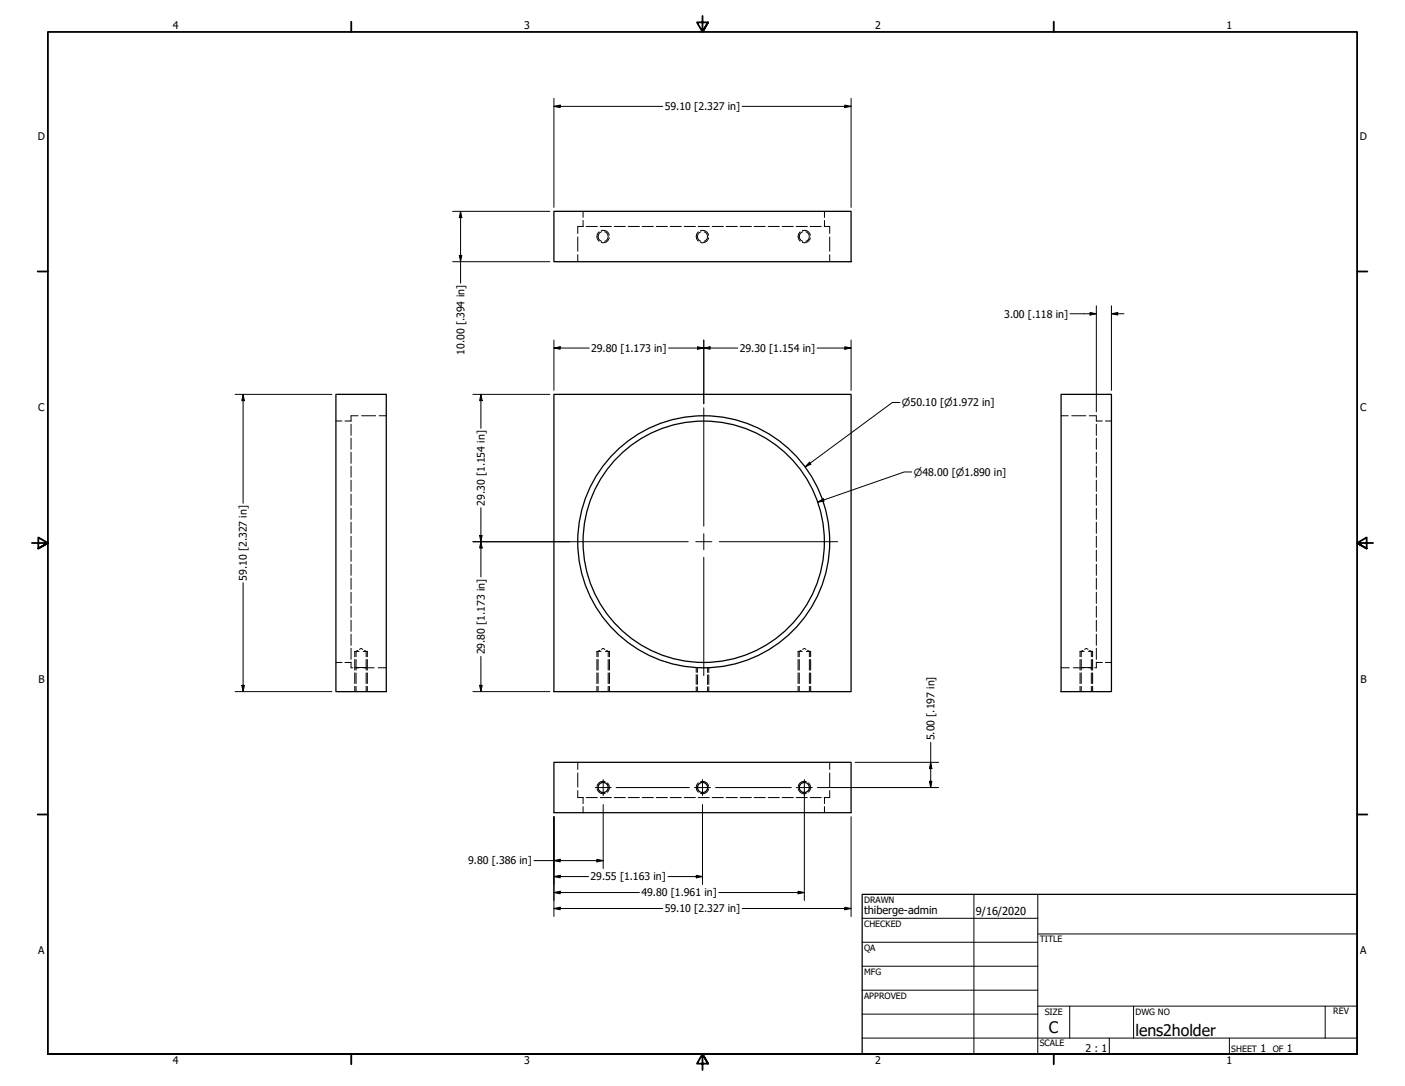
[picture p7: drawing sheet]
<svg xmlns="http://www.w3.org/2000/svg" width="559mm" height="432mm" viewBox="0 0 559 432" stroke-linecap="round" stroke-linejoin="round" font-family="sans-serif">
<!-- layer: Hidden (ANSI) -->
<g fill="none" stroke="#000" stroke-width=".4">
<path d="M229.8 94.2v5.7M231.9 84v2.4M231.9 87.6v2.4M232 90h-2.2v2.8M233.1 90h4.5M238.7 90h4.5M239.3 92.1a2.03 2.03 0 0 0-1.4 1.9 2.03 2.03 0 0 0 1.4 2M240.5 92.2a1.97 1.97 0 0 1 1.4 1.8 1.97 1.97 0 0 1-1.4 1.9M244.3 90h4.4M249.9 90h4.4M255.4 90h4.4M261 90h4.4"/>
<path d="M266.5 90h4.5M272.1 90h4.5M277.7 90h4.4M278.8 92.2a1.97 1.97 0 0 0-1.4 1.8 1.97 1.97 0 0 0 1.4 1.9M280 92.2a1.97 1.97 0 0 1 1.4 1.8 1.97 1.97 0 0 1-1.4 1.9M283.3 90h4.4M288.8 90h4.4M294.4 90h4.4M299.9 90h4.5M305.5 90h4.5M311.1 90h4.4M316.7 90h4.4"/>
<path d="M319.3 92.1a2.03 2.03 0 0 0-1.4 1.9 2.03 2.03 0 0 0 1.4 2M320.5 92.2a1.97 1.97 0 0 1 1.4 1.8 1.97 1.97 0 0 1-1.4 1.9M322.2 90h4.4M327.8 90h2.2v2.8M327.9 84v2.4M327.9 87.6v2.4M330 94.2v5.7M229.8 101.3v2.8M330 101.3v2.8M133.6 167.4h2.4M137.2 167.4h2.4M139.6 168.7v4.4"/>
<path d="M139.6 174.2v4.4M139.6 179.8v4.4M142.4 165.3h-2.8v2.2M143.8 165.3h5.6M150.8 165.3h2.8M422 165.3h2.9M426.3 165.3h5.5M433.2 165.3h2.8v2.2M436 167.4h2.4M436 168.7v4.4M436 174.2v4.4M436 179.8v4.4"/>
<path d="M439.6 167.4h2.4M139.6 185.3v4.5M139.6 190.9v4.5M139.6 196.5v4.4M436 185.3v4.5M436 190.9v4.5M436 196.5v4.4M139.6 202.1v4.4M139.6 207.6v4.4M139.6 213.2v4.4M139.6 218.7v4.5M436 202.1v4.4"/>
<path d="M436 207.6v4.4M436 213.2v4.4M436 218.7v4.5M139.6 224.3v4.5M139.6 229.9v4.4M139.6 235.5v4.4M436 224.3v4.5M436 229.9v4.4M436 235.5v4.4M139.6 241v4.4M139.6 246.6v4.4M139.6 252.1v4.5"/>
<path d="M139.6 257.7v4.5M141.1 259h1.7M142.3 258.6l-.7 .4v2.2M143 258.2l.6-.4 .7 .4M144.4 259h1.7M144.9 258.6l.7 .4v2.2M237.4 259h1.7M238.5 258.6l-.6 .4v2.2M239.2 258.2l.7-.4 .7 .4M240.7 259h1.7M241.3 258.6l.6 .4v2.2M317.4 259h1.7"/>
<path d="M318.6 258.6l-.7 .4v2.2M319.2 258.2l.7-.4 .7 .4M320.7 259h1.7M321.2 258.6l.7 .4v2.2M429.6 259h1.6M430.7 258.6l-.7 .4v2.2M431.4 258.2l.7-.4 .6 .4M432.9 259h1.7M433.4 258.6l.6 .4v2.2M436 241v4.4M436 246.6v4.4M436 252.1v4.5"/>
<path d="M436 257.7v4.5M133.6 263.4h2.4M137.2 263.4h2.4M139.6 263.3v2.2h.7M141 265.5h.6M141.6 262.2v4.2M141.6 267.5v4.3M141.6 272.9v2.1M142.8 265.5h-1.2h4h-1.2M145.5 265.5h3.3M145.6 262.2v4.2M145.6 267.5v4.3"/>
<path d="M145.6 272.9v2.1M150.4 265.5h3.2M237.9 262.2v4.2M237.9 267.5v4.3M237.9 272.9v2.1M241.9 262.2v4.2M241.9 267.5v4.3M241.9 272.9v2.1M277.4 265.4v1.9M277.4 268.3v3.8M277.4 273.1v1.9M281.4 265.5v1.9"/>
<path d="M281.4 268.4v3.8M281.4 273.1v1.9M317.9 262.2v4.2M317.9 267.5v4.3M317.9 272.9v2.1M321.9 262.2v4.2M321.9 267.5v4.3M321.9 272.9v2.1M422 265.5h3.3M426.9 265.5h3.2M430 262.2v4.2M430 267.5v4.3"/>
<path d="M430 272.9v2.1M431.2 265.5h-1.2h4h-1.1M434 265.5h.7M434 262.2v4.2M434 267.5v4.3M434 272.9v2.1M436 263.3v2.2h-.6M436 263.4h2.4M439.6 263.4h2.4M229.8 303.1v2.8M229.8 307.3v5.6M229.8 314.3v2.8h2.2"/>
<path d="M231.9 317.1v2.4M233.1 317.1h4.5M238.7 317.1h4.5M244.3 317.1h4.4M249.9 317.1h4.4M255.4 317.1h4.4M261 317.1h4.4M266.5 317.1h4.5M272.1 317.1h4.5M277.7 317.1h4.4M283.3 317.1h4.4M288.8 317.1h4.4"/>
<path d="M294.4 317.1h4.4M299.9 317.1h4.5M305.5 317.1h4.5M311.1 317.1h4.4M316.7 317.1h4.4M322.2 317.1h4.4M327.9 317.1v2.4M330 303.1v2.8M330 307.3v5.6M330 314.3v2.8h-2.2M231.9 320.7v2.4M327.9 320.7v2.4"/>
</g>
<!-- layer: Hidden Narrow (ANSI) -->
<g fill="none" stroke="#000" stroke-width=".4">
<path d="M238.3 92.2a2.43 2.43 0 0 0 0 3.7M239.1 91.7a2.39 2.39 0 0 1 3.2 1.9M242.3 94.6a2.41 2.41 0 0 1-3.2 1.8M277.7 92.2a2.43 2.43 0 0 0 0 3.7M278.6 91.7a2.39 2.39 0 0 1 3.2 1.9M281.8 94.6a2.41 2.41 0 0 1-3.2 1.8M318.2 92.2a2.51 2.51 0 0 0 0 3.7M319.2 91.7a2.37 2.37 0 0 1 3.1 1.9M322.3 94.6a2.39 2.39 0 0 1-3.1 1.8M141.1 259v2.2M146.1 259v2.2M237.4 259v2.2"/>
<path d="M242.4 259v2.2M317.4 259v2.2M322.4 259v2.2M429.6 259v2.2M434.6 259v2.2M141.1 262.2v4.2M141.1 267.5v4.3M141.1 272.9v2.1M146.1 262.2v4.2M146.1 267.5v4.3M146.1 272.9v2.1M237.4 262.2v4.2"/>
<path d="M237.4 267.5v4.3M237.4 272.9v2.1M242.4 262.2v4.2M242.4 267.5v4.3M242.4 272.9v2.1M276.9 265.4v1.9M276.9 268.3v3.8M276.9 273.1v1.9M281.9 265.5v1.9M281.9 268.3v3.8M281.9 273.1v1.9M317.4 262.2v4.2"/>
<path d="M317.4 267.5v4.3M317.4 272.9v2.1M322.4 262.2v4.2M322.4 267.5v4.3M322.4 272.9v2.1M429.6 262.2v4.2M429.6 267.5v4.3M429.6 272.9v2.1M434.6 262.2v4.2M434.6 267.5v4.3M434.6 272.9v2.1M237.5 313.6a2.41 2.41 0 0 0 3.2 1.9"/>
<path d="M240.7 310.8a2.39 2.39 0 0 0-3.2 1.8M241.6 311.3a2.43 2.43 0 0 1 0 3.7M277.7 311.3a2.43 2.43 0 0 0 0 3.7M278.6 310.8a2.39 2.39 0 0 1 3.2 1.8M281.8 313.6a2.41 2.41 0 0 1-3.2 1.9M317.5 313.6a2.41 2.41 0 0 0 3.2 1.9M320.7 310.8a2.39 2.39 0 0 0-3.2 1.8M321.6 311.3a2.43 2.43 0 0 1 0 3.7"/>
</g>
<!-- layer: Visible (ANSI) -->
<g fill="none" stroke="#000" stroke-width=".51">
<path d="M220.3 84h118.2v20.1h-118.2zM133.6 156.8h20v118.2h-20zM220.3 156.8h118.2v118.2h-118.2zM422 156.8h20v118.2h-20zM220.3 303.1h118.2v20h-118.2z"/>
<circle cx="279.9" cy="215.4" r="50.1"/>
<circle cx="279.9" cy="215.4" r="48"/>
<circle cx="239.9" cy="313.1" r="2.01"/>
<circle cx="279.4" cy="313.1" r="2.01"/>
<circle cx="319.9" cy="313.1" r="2.01"/>
</g>
<!-- layer: Border (ANSI) -->
<g fill="none" stroke="#000" stroke-width=".72">
<path d="M139.7 8.6v4.1M279.4 6.3v6.4l-2.2-3.8h4.4l-2.2 3.8 2.2-3.8M419.1 8.6v4.1M15 107.9h4M539.8 107.9h4M12.7 215.9h6.3l-3.8-2.2v4.4l3.8-2.2-3.8 2.2M546.1 215.9h-6.3l3.8-2.2v4.4l-3.8-2.2 3.8 2.2M15 323.8h4M539.8 323.8h4M19 419.1v-406.4h520.8v406.4h-520.8h520.8M139.7 419.1v4.1M419.1 419.1v4.1"/>
<path d="M281.6 422.9l-2.2-3.8 2.2 3.8h-4.4l2.2-3.8v6.3"/>
</g>
<!-- layer: Title (ANSI) -->
<g fill="none" stroke="#000" stroke-width=".4">
<path d="M387.3 355.6v63.5M412.7 355.6v63.5M342.9 365.1h69.8M342.9 374.6h69.8M412.7 371.3h127.1M342.9 384.2h69.8M342.9 393.7h69.8M342.9 412.7h196.9M342.9 403.2h69.8M412.7 400h127.1M425.4 400v12.7M441.2 412.7v6.4"/>
<path d="M450.8 400v12.7M488.9 412.7v6.4M527 400v12.7"/>
</g>
<path d="M342.9 355.6h196.9v63.5h-196.9z" fill="none" stroke="#000" stroke-width=".51"/>
<!-- layer: Center Mark (ANSI) -->
<path d="M279.9 162.1v47.1M226.6 215.4h47.1M276.7 215.4h6.4M279.9 212.2v6.4M286.1 215.4h47.1M279.9 221.6v47.1M236.7 313.1h6.4M239.9 310v6.3M276.2 313.1h6.4M279.4 310v6.3M316.7 313.1h6.4M319.9 310v6.3" fill="none" stroke="#000" stroke-width=".4"/>
<!-- layer: Dimension (ANSI) -->
<g fill="none" stroke="#000" stroke-width=".4">
<path d="M220.3 39.1v43.4M338.5 39.1v43.4M220.3 42.3l2.5-.5v1zM220.3 42.3h43.3M295.2 42.3h43.3M336 41.8l2.5 .5-2.5 .5zM180 84h38.7M183.2 84l.5 2.5h-1zM183.2 84v28.6M180 104.1h38.7M182.7 101.6h1l-.5 2.5zM220.3 138.4l2.5-.5v1z"/>
<path d="M220.3 135.2v20M220.3 138.4h14M265.9 138.4h27.5M277.4 137.9l2.5 .5-2.5 .5zM279.9 138.4l2.5-.5v1zM279.9 135.2v25.3M325 138.4h13.5M336 137.9l2.5 .5-2.5 .5zM338.5 135.2v20M425.6 124.8h10.4M433.5 124.2l2.5 .6-2.5 .5zM436 121.6v42.1"/>
<path d="M442 124.8l2.5-.6v1.1zM442 124.8h5M442 121.6v33.6M93.5 156.8h38.5M96.7 156.8l.5 2.5h-1zM96.7 156.8v43.3M188.1 156.8h30.6M191.3 156.8l.5 2.5h-1zM191.3 156.8v13.5M357.9 160h-3l-34.7 25.6M321.9 183.8l.6 .8-2.3 1zM325.2 199.6l2.2-1.3 .3 1z"/>
<path d="M362.6 187.7h-3l-34.4 11.9M188.1 215.4h38.5M190.8 212.9h1l-.5 2.5zM191.3 215.4l.5 2.5h-1zM191.3 201.9v27.5M96.7 231.7v43.3M93.5 275h38.5M96.2 272.5h1l-.5 2.5zM188.1 275h30.6M190.8 272.5h1l-.5 2.5zM191.3 261v14M370.2 295.2v17.9"/>
<path d="M239.9 319.9v25.5M245.1 313.1h29.1M279.4 319.9v31.8M284.6 313.1h30.1M319.9 314.7v43.4M325.1 313.1h48.2M340.1 303.1h33.2M369.7 310.6h.9l-.4 2.5zM370.2 303.1l.4 2.5h-.9zM220.3 324.7v39.7M338.5 324.7v39.7M212.3 342.2h27.6"/>
<path d="M220.3 342.2l2.5-.5v1zM220.3 348.5l2.5-.5v1zM220.3 354.9l2.5-.5v1zM220.3 348.5h13.8M220.3 354.9h34M237.4 341.7l2.5 .5-2.5 .5zM265.6 348.5h13.8M276.9 348l2.5 .5-2.5 .5zM285.9 354.9h34M317.4 354.4l2.5 .5-2.5 .5zM220.3 361.2l2.5-.5v1zM220.3 361.2h43.3"/>
<path d="M295.2 361.2h43.3M336 360.7l2.5 .5-2.5 .5z"/>
</g>
<g fill="#000">
<path d="M220.3 42.3l2.5-.5v1z" fill-rule="evenodd"/>
<path d="M336 41.8l2.5 .5-2.5 .5z" fill-rule="evenodd"/>
<path d="M183.2 84l.5 2.5h-1z" fill-rule="evenodd"/>
<path d="M182.7 101.6h1l-.5 2.5z" fill-rule="evenodd"/>
<path d="M220.3 138.4l2.5-.5v1z" fill-rule="evenodd"/>
<path d="M277.4 137.9l2.5 .5-2.5 .5z" fill-rule="evenodd"/>
<path d="M279.9 138.4l2.5-.5v1z" fill-rule="evenodd"/>
<path d="M336 137.9l2.5 .5-2.5 .5z" fill-rule="evenodd"/>
<path d="M433.5 124.2l2.5 .6-2.5 .5z" fill-rule="evenodd"/>
<path d="M442 124.8l2.5-.6v1.1z" fill-rule="evenodd"/>
<path d="M96.7 156.8l.5 2.5h-1z" fill-rule="evenodd"/>
<path d="M191.3 156.8l.5 2.5h-1z" fill-rule="evenodd"/>
<path d="M321.9 183.8l.6 .8-2.3 1z" fill-rule="evenodd"/>
<path d="M325.2 199.6l2.2-1.3 .3 1z" fill-rule="evenodd"/>
<path d="M190.8 212.9h1l-.5 2.5z" fill-rule="evenodd"/>
<path d="M191.3 215.4l.5 2.5h-1z" fill-rule="evenodd"/>
<path d="M96.2 272.5h1l-.5 2.5z" fill-rule="evenodd"/>
<path d="M190.8 272.5h1l-.5 2.5z" fill-rule="evenodd"/>
<path d="M369.7 310.6h.9l-.4 2.5z" fill-rule="evenodd"/>
<path d="M370.2 303.1l.4 2.5h-.9z" fill-rule="evenodd"/>
<path d="M220.3 342.2l2.5-.5v1z" fill-rule="evenodd"/>
<path d="M220.3 348.5l2.5-.5v1z" fill-rule="evenodd"/>
<path d="M220.3 354.9l2.5-.5v1z" fill-rule="evenodd"/>
<path d="M237.4 341.7l2.5 .5-2.5 .5z" fill-rule="evenodd"/>
<path d="M276.9 348l2.5 .5-2.5 .5z" fill-rule="evenodd"/>
<path d="M317.4 354.4l2.5 .5-2.5 .5z" fill-rule="evenodd"/>
<path d="M220.3 361.2l2.5-.5v1z" fill-rule="evenodd"/>
<path d="M336 360.7l2.5 .5-2.5 .5z" fill-rule="evenodd"/>
</g>
<g font-size="6.3">
<text x="417.2" y="410.6">C</text>
<text x="451.6" y="411.9">lens2holder</text>
</g>
<g font-size="4.4">
<text x="343.7" y="363.5">thiberge-admin</text>
<text x="388.1" y="363.7">9/16/2020</text>
</g>
<g font-size="4.2">
<text x="68.7" y="11.7">4</text>
<text x="208.4" y="11.7">3</text>
<text x="348.1" y="11.7">2</text>
<text x="487.8" y="11.7">1</text>
<text x="264.4" y="43.8">59.10 [2.327 in]</text>
<text x="15.1" y="55.5">D</text>
<text x="540.9" y="55.5">D</text>
<text x="399.4" y="126.3">3.00 [.118 in]</text>
<text x="184.7" y="141.1" transform="rotate(-90 184.7 141.1)">10.00 [.394 in]</text>
<text x="235.1" y="139.9">29.80 [1.173 in]</text>
<text x="294.2" y="139.9">29.30 [1.154 in]</text>
<text x="15.2" y="163.4">C</text>
<text x="541" y="163.4">C</text>
<text x="192.8" y="201.1" transform="rotate(-90 192.8 201.1)">29.30 [1.154 in]</text>
<text x="98.2" y="230.9" transform="rotate(-90 98.2 230.9)">59.10 [2.327 in]</text>
<text x="192.8" y="260.2" transform="rotate(-90 192.8 260.2)">29.80 [1.173 in]</text>
<text x="15.3" y="271.4">B</text>
<text x="541.1" y="271.4">B</text>
<text x="371.7" y="294.4" transform="rotate(-90 371.7 294.4)">5.00 [.197 in]</text>
<text x="186.2" y="343.7">9.80 [.386 in]</text>
<text x="234.9" y="350.1">29.55 [1.163 in]</text>
<text x="255.1" y="356.4">49.80 [1.961 in]</text>
<text x="264.4" y="362.8">59.10 [2.327 in]</text>
<text x="15.2" y="379.3">A</text>
<text x="541" y="379.3">A</text>
<text x="431.8" y="418.3">2 : 1</text>
<text x="501.3" y="418.3">1</text>
<text x="511.8" y="418.3">1</text>
<text x="68.7" y="423.2">4</text>
<text x="208.4" y="423.2">3</text>
<text x="348.1" y="423.2">2</text>
<text x="487.8" y="423.2">1</text>
</g>
<g font-size="4">
<text x="358.7" y="161.5">⌀50.10 [⌀1.972 in]</text>
<text x="363.4" y="189.2">⌀48.00 [⌀1.890 in]</text>
</g>
<g font-size="3.5">
<text x="343.7" y="358.9">DRAWN</text>
<text x="343.7" y="368.5">CHECKED</text>
<text x="343.7" y="378">QA</text>
<text x="413.5" y="374.6">TITLE</text>
<text x="343.7" y="387.5">MFG</text>
<text x="343.7" y="397">APPROVED</text>
<text x="415.5" y="403.4">SIZE</text>
<text x="451.6" y="403.4">DWG NO</text>
<text x="530.3" y="403.4">REV</text>
<text x="413.5" y="416.1">SCALE</text>
<text x="489.7" y="418.3">SHEET</text>
<text x="506.2" y="418.3">OF</text>
</g>
</svg>
